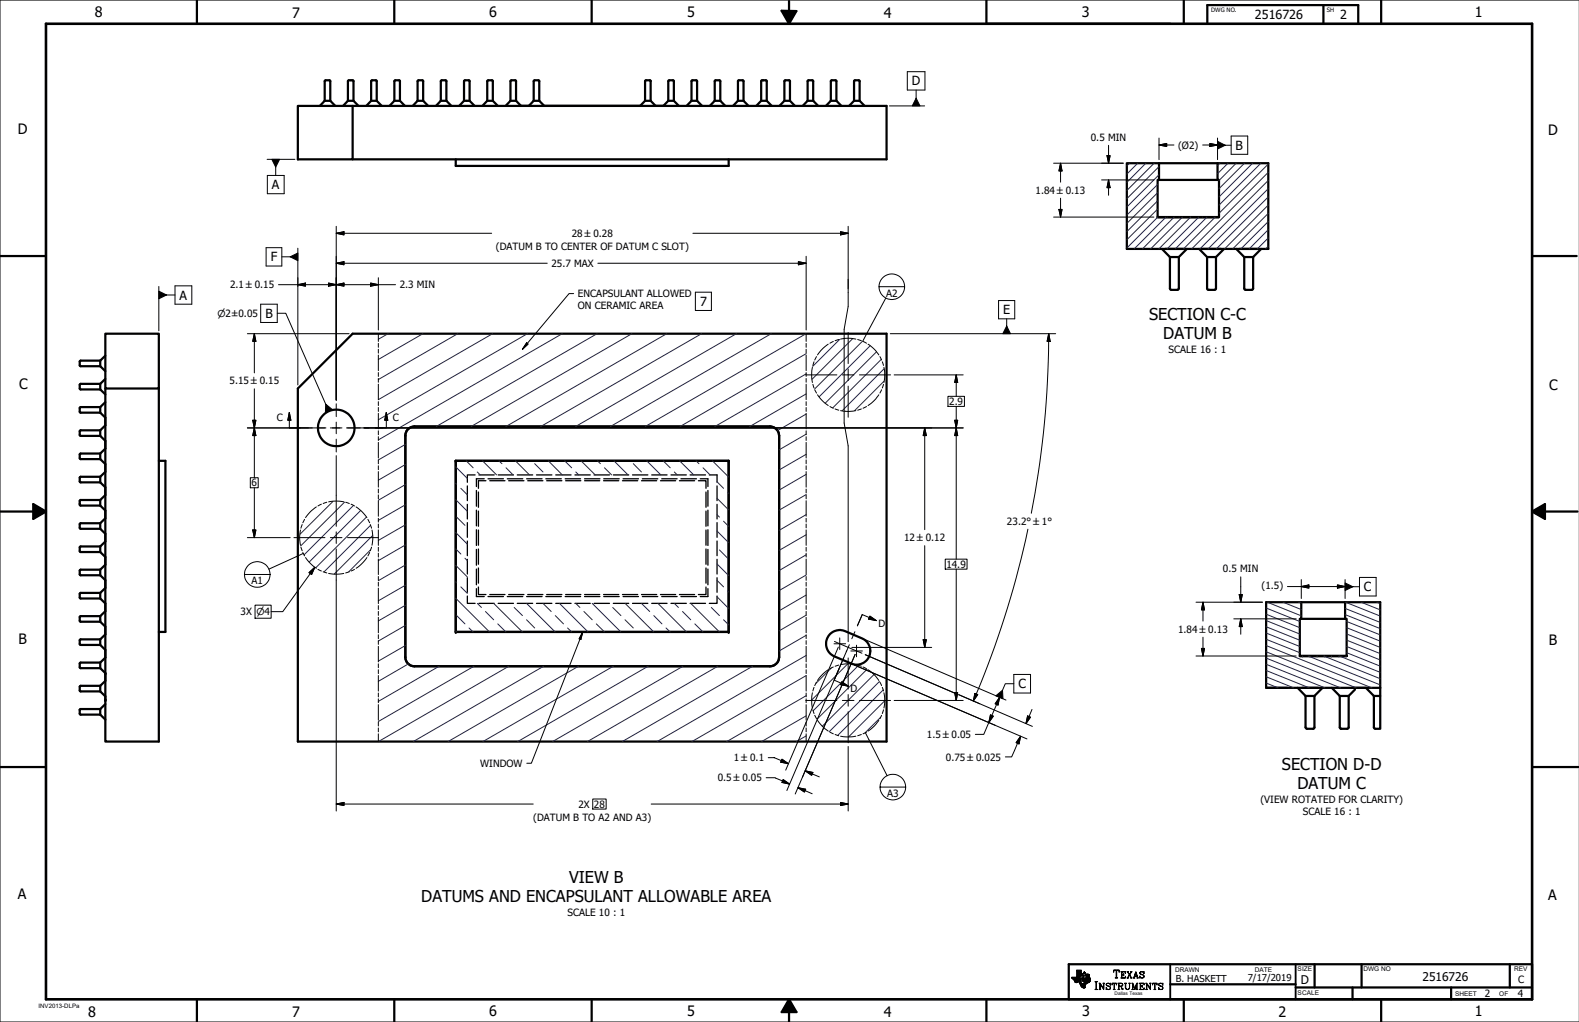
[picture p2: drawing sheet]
<svg xmlns="http://www.w3.org/2000/svg" width="432mm" height="279mm" viewBox="0 0 432 279" stroke-linecap="round" stroke-linejoin="round" font-family="sans-serif">
<g fill="none" stroke="#000" stroke-width=".61">
<path d="M53.8 .1v6.4M107.8 0v6.5M161.8 0v6.5M213.7 2.9l4.1 .1-2 3.5zM215.8 .3v6.2M269.7 0v6.5M270 6.5h50M323.7 0v6.5M330.2 6.5v-5.1h41.2v5.1M361.9 1.4v5.1M377.7 0v6.5M81.4 29h15v14.6h-15z"/>
<path d="M88.8 27.6h1.5M88.8 27.6v-5.4l.2-.3h1.1l.2 .2v5.5M88.8 27.6l-1.3 1.4M90.3 27.6l1.4 1.4M95.1 27.6h1.6M95.1 27.6v-5.4l.3-.3h1l.3 .2v5.5M95.1 27.6l-1.3 1.4M96.4 29h146v14.6h-146M96.7 27.6l1.3 1.4M101.5 27.6h1.5M101.5 27.6v-5.4l.2-.3h1.1l.2 .2v5.5M101.5 27.6l-1.3 1.4"/>
<path d="M103 27.6l1.4 1.4M107.8 27.6h1.6M107.8 27.6v-5.4l.3-.3h1l.3 .2v5.5M107.8 27.6l-1.3 1.4M109.4 27.6l1.3 1.4M114.2 27.6h1.5M114.2 27.6v-5.4l.2-.3h1.1l.2 .2v5.5M114.2 27.6l-1.3 1.4M115.7 27.6l1.4 1.4M120.5 27.6h1.6M120.5 27.6v-5.4l.3-.3h1l.3 .2v5.5M120.5 27.6l-1.3 1.4"/>
<path d="M122.1 27.6l1.3 1.4M126.9 27.6v-5.4l.2-.3h1.1l.2 .2v5.5M126.9 27.6l-1.3 1.4M126.9 27.6h1.5M128.4 27.6l1.4 1.4M133.2 27.6h1.6M133.2 27.6v-5.4l.3-.3h1l.3 .2v5.5M133.2 27.6l-1.3 1.4M134.8 27.6l1.3 1.4M139.6 27.6h1.5M139.6 27.6v-5.4l.2-.3h1.1l.2 .2v5.5M139.6 27.6l-1.3 1.4"/>
<path d="M141.1 27.6l1.4 1.4M142.5 28.9h2.1M145.9 27.6h1.6M145.9 27.6v-5.4l.3-.3h1l.3 .2v5.5M145.9 27.6l-1.3 1.4M147.5 27.6l1.3 1.4M148.8 28.9h26.2M176.4 27.6h1.5M176.4 27.6v-5.4l.3-.3 1.2 .2v5.5M176.4 27.6l-1.4 1.4M177.9 27.6l1.4 1.4M179.3 28.9h2.1"/>
<path d="M182.8 27.6v-5.4l.2-.3 1.3 .2v5.5M182.8 27.6l-1.4 1.4M182.8 27.6h1.5M184.3 27.6l1.4 1.4M189.1 27.6v-5.4l.3-.3 1.2 .2v5.5M189.1 27.6l-1.4 1.4M189.1 27.6h1.5M190.6 27.6l1.4 1.4M195.5 27.6v-5.4l.2-.3 1.3 .2v5.5M195.5 27.6l-1.4 1.4M195.5 27.6h1.5M197 27.6l1.4 1.4"/>
<path d="M201.8 27.6v-5.4l.3-.3 1.2 .2v5.5M201.8 27.6l-1.4 1.4M201.8 27.6h1.5M203.3 27.6l1.4 1.4M208.2 27.6h1.5M208.2 27.6v-5.4l.2-.3 1.3 .2v5.5M208.2 27.6l-1.4 1.4M209.7 27.6l1.4 1.4M214.5 27.6v-5.4l.3-.3 1.2 .2v5.5M214.5 27.6l-1.4 1.4M214.5 27.6h1.5M216 27.6l1.4 1.4"/>
<path d="M220.9 27.6v-5.4l.2-.3 1.3 .2v5.5M220.9 27.6l-1.4 1.4M220.9 27.6h1.5M222.4 27.6l1.4 1.4M227.2 27.6v-5.4l.3-.3 1.2 .2v5.5M227.2 27.6l-1.4 1.4M227.2 27.6h1.5M228.7 27.6l1.4 1.4M233.6 27.6v-5.4l.2-.3 1.3 .2v5.5M233.6 27.6l-1.4 1.4M233.6 27.6h1.5M235.1 27.6l1.4 1.4"/>
<path d="M124.6 43.6v1.8h74.7v-1.8M308.1 44.6h8.8v4.6h-.3v10.2h16.8v-10.2h-.4v-4.6h13.8v23.5h-38.7zM316.6 59.4h16.8zM316.9 49.2h16.1M316.9 44.6h16.1M0 70h12.6M317.8 68.1l2.1 2.2M319.9 70.3v8.5a1.42 1.42 0 0 0 1.7 .4h.6l.2-.4v-8.5M319.9 70.3h2.5M324.6 68.1l-2.2 2.2M327.9 68.1l2.2 2.2M330.1 70.3h2.4"/>
<path d="M330.1 70.3v8.5a1.42 1.42 0 0 0 1.7 .4h.5l.2-.4v-8.5M334.7 68.1l-2.2 2.2M338.1 68.1l2.2 2.2M340.3 70.3v8.5a1.42 1.42 0 0 0 1.7 .4h.5l.2-.4v-8.5M340.3 70.3h2.4M344.9 68.1l-2.2 2.2M419 70h12.2M27.4 98.6v1.5M27.4 98.6h-5.4l-.2 .2v1.1l.3 .2h5.3M28.8 97.2l-1.4 1.4M28.8 91.2h14.6v15h-14.6zM27.4 104.9v1.6"/>
<path d="M27.4 104.9h-5.4l-.2 .3v1l.3 .3h5.3M27.4 106.5l1.4 1.3M27.4 100.1l1.4 1.4M27.4 111.3v1.5M27.4 111.3h-5.4l-.2 .2v1.1l.3 .2h5.3M27.4 117.6v1.6M27.4 117.6h-5.4l-.2 .3v1l.3 .3h5.3M27.4 112.8l1.4 1.4v2.1l-1.4 1.3M27.4 119.2l1.4 1.3v2.1l-1.4 1.4M28.8 103.6l-1.4 1.3M28.8 106.2v96.5h14.6v-96.5M28.8 109.9l-1.4 1.4"/>
<path d="M81.4 106.2l15-15h146v111.5h-161zM111.5 117.4a2.4 2.4 0 0 1 1.9-.8h97.1a2.52 2.52 0 0 1 2.6 2.5v60.6a2.53 2.53 0 0 1-2.6 2.4h-97.1a2.48 2.48 0 0 1-2.6-2.4v-60.6l.2-.8zM0 139.8h12.6M9.1 137.8l3.5 2-3.5 2.1zM27.4 136.7h-5.4l-.2 .2v1.1l.3 .2h5.3M27.4 138.2l1.4 1.4v2.1l-1.4 1.3M27.4 124v1.5M27.4 124h-5.4l-.2 .2v1.1l.3 .2h5.3M27.4 130.3v1.6M27.4 130.3h-5.4l-.2 .3v1l.3 .3h5.3M27.4 136.7v1.5M27.4 125.5l1.4 1.4v2.1l-1.4 1.3"/>
<path d="M27.4 131.9l1.4 1.3v2.1l-1.4 1.4M43.4 126h1.8v46.8h-1.8M124.6 126h74.7v46.8h-74.7zM419 139.8l3.5-2v4.1zM419 139.8h12.4M27.4 143v1.6M27.4 143h-5.4l-.2 .3v1l.3 .3h5.3M27.4 149.4v1.5M27.4 149.4h-5.4l-.2 .2v1.1l.3 .2h5.3M27.4 155.7v1.6M27.4 155.7h-5.4l-.2 .3v1l.3 .3h5.3M27.4 144.6l1.4 1.3v2.1l-1.4 1.4"/>
<path d="M27.4 150.9l1.4 1.4v2.1l-1.4 1.3M27.4 157.3l1.4 1.3v2.1l-1.4 1.4M27.4 162.1v1.5M27.4 162.1h-5.4l-.2 .2v1.1l.3 .2h5.3M27.4 168.4v1.6M27.4 168.4h-5.4l-.2 .3v1l.3 .3h5.3M27.4 174.8v1.5M27.4 174.8h-5.4l-.2 .2v1.1l.3 .2h5.3M27.4 163.6l1.4 1.4v2.1l-1.4 1.3M27.4 170l1.4 1.3v2.1l-1.4 1.4M27.4 176.3l1.4 1.4v2.1l-1.4 1.3M227.1 173.3a3.8 3.8 0 0 1 4-.7l4.6 1.9a3.7 3.7 0 0 1 2 4.9 3.7 3.7 0 0 1-4.9 2l-4.6-1.9a3.8 3.8 0 0 1-1.1-6.2z"/>
<path d="M346.2 164.6h9.7v4.6h-.4v10.1h12.8v-10.1h-.5v-4.6h9.6v23.4h-31.2zM355.5 179.3h12.8zM355.9 164.6h11.9M355.9 169.2h11.9M27.4 181.1v1.6M27.4 181.1h-5.4l-.2 .3v1l.3 .3h5.3M27.4 187.5v1.5M27.4 187.5h-5.4l-.2 .2v1.1l.3 .2h5.3M27.4 193.8v1.6M27.4 193.8h-5.4l-.2 .3v1l.3 .3h5.3M27.4 189l1.4 1.4v1M27.4 182.7l1.4 1.3v2.1l-1.4 1.4"/>
<path d="M27.4 195.4l1.4 1.3M28.8 192.5l-1.4 1.3M346.2 188h5.8M354.9 188l2.1 2.3M356.1 188h4.3M357 190.3v8.5a1.47 1.47 0 0 0 1.8 .4h.5l.2-.3v-8.6M357 190.3h2.5M361.7 188l-2.2 2.3M364.2 188l2.2 2.3M366.4 190.3v8.5a1.46 1.46 0 0 0 1.7 .4h.4l.3-.3v-8.6M366.4 190.3h2.4M369.6 188h4"/>
<path d="M370.5 188.5l-1.7 1.8M373.5 188.1l2.2 2.2M375.7 190.3h1.7M377.4 188l-.1 11.2a1.34 1.34 0 0 1-1.6-.4v-8.5M0 209.7h12.6M419 209.7h12.6M53.8 273.2v6.2M107.8 273.2v6.2M161.8 273.2v6.2M215.8 273.2v6.2M215.8 273.2l2 3.5h-4zM269.7 273.2v6.2"/>
<path d="M292.3 263.6h126.7v9.6h-126.7zM320 269.1h34.3M323.7 273.2v6.2M354.3 270h64.7M359.5 263.6v6.4M369.9 270v3.2M372.3 263.6v6.4M377.7 273.2v6.2M396.8 270v3.2M412.9 263.6v6.4"/>
<circle cx="91.9" cy="117" r="5"/>
</g>
<g fill="none" stroke="#000" stroke-width=".36">
<path d="M127.8 132.8v4.1M127.8 137.9v4M129.9 129.8h-2.1v2M130.3 134.1v4.3M130.3 139.5v4.3M130.8 134.5v4.2M130.8 139.7v4.2M131 129.8h4.1M132.4 130.9h-2.1v2.1M132.9 131.4h-2.1v2.1M133.5 130.9h4.2M133.9 131.4h4.2"/>
<path d="M136.2 129.8h4.2M138.7 130.9h4.3M139.1 131.4h4.2M141.5 129.8h4.2M144 130.9h4.2M144.3 131.4h4.2M146.7 129.8h4.2M149.3 130.9h4.2M149.5 131.4h4.1M152 129.8h4.2M154.6 130.9h4.2M154.7 131.4h4.1"/>
<path d="M157.2 129.8h4.2M159.9 130.9h4.2M159.9 131.4h4.1M162.5 129.8h4.2M165.1 131.4h4.1M165.1 130.9h4.2M167.7 129.8h4.2M170.2 131.4h4.2M170.4 130.9h4.2M173 129.8h4.2M175.4 131.4h4.2M175.7 130.9h4.2"/>
<path d="M178.2 129.8h4.2M180.6 131.4h4.2M181 130.9h4.2M183.5 129.8h4.2M185.8 131.4h4.1M186.2 130.9h4.3M188.7 129.8h4.2M191 131.4h2.1v2.1M191.5 130.9h2.1v2.1M193.1 134.5v4.2M193.1 139.7v4.2M193.6 134.1v4.3"/>
<path d="M193.6 139.5v4.3M194 129.8h2.1v2M196.1 132.8v4.1M196.1 137.9v4M127.8 142.9v4M127.8 147.9v4M127.8 152.9v4M127.8 157.9v4M130.3 144.8v4.3M130.3 150.2v4.3M130.3 155.6v4.3M130.8 144.9v4.2"/>
<path d="M130.8 150.1v4.2M130.8 155.3v4.1M193.1 144.9v4.2M193.1 150.1v4.2M193.1 155.3v4.1M193.6 144.8v4.3M193.6 150.2v4.3M193.6 155.6v4.3M196.1 142.9v4M196.1 147.9v4M196.1 152.9v4M196.1 157.9v4"/>
<path d="M127.8 162.9v2.1h2.1M130.3 160.9v2.2h2.1M130.8 160.5v2h2.1M131 165h4.1M133.5 163.1h4.2M133.9 162.5h4.2M136.2 165h4.2M138.7 163.1h4.3M139.1 162.5h4.2M141.5 165h4.2M144 163.1h4.2M144.3 162.5h4.2"/>
<path d="M146.7 165h4.2M149.3 163.1h4.2M149.5 162.5h4.1M152 165h4.2M154.6 163.1h4.2M154.7 162.5h4.1M157.2 165h4.2M159.9 163.1h4.2M159.9 162.5h4.1M162.5 165h4.2M165.1 162.5h4.1M165.1 163.1h4.2"/>
<path d="M167.7 165h4.2M170.2 162.5h4.2M170.4 163.1h4.2M173 165h4.2M175.4 162.5h4.2M175.7 163.1h4.2M178.2 165h4.2M180.6 162.5h4.2M181 163.1h4.2M183.5 165h4.2M185.8 162.5h4.1M186.2 163.1h4.3"/>
<path d="M188.7 165h4.2M193.1 160.5v2h-2.1M193.6 160.9v2.2h-2.1M196.1 162.9v2.1h-2.1"/>
</g>
<g fill="#000">
<circle cx="124.6" cy="126" r=".3"/>
<circle cx="199.3" cy="126" r=".3"/>
<circle cx="124.6" cy="172.8" r=".3"/>
<circle cx="199.3" cy="172.8" r=".3"/>
<circle cx="28.8" cy="191.3" r=".3"/>
<circle cx="28.8" cy="191.4" r=".3"/>
<circle cx="28.8" cy="184.1" r=".3"/>
</g>
<g fill="#000" stroke="#000" stroke-width=".27">
<path d="M213.7 2.9l4.1 .1-2 3.5zM250.5 26.8l1.1 2.2h-2.1zM316.9 39.6l2.1-.4v.8zM74.3 43.6h2.2l-1.1 2.1zM289.6 57.3h.8l-.4 2.1zM290 44.6l.4 2.1h-.8zM302.7 42.5h.9l-.5 2.1zM303.1 49.2l.5 2.1h-.9zM330.9 39.2l2.1 .4-2.1 .4zM333 38.6l2 1.1-2 1zM79.4 70.2l2-1v2.1zM81.4 77.8l2.1-.4v.8z"/>
<path d="M89.8 77.4l2.1 .4-2.1 .4zM91.9 77.8l2.2-.4v.8zM91.9 72l2.2-.5v.9zM91.9 63.8l2.2-.4v.8zM101.3 77.4l2.2 .4-2.2 .4zM218.3 71.5l2.2 .5-2.2 .4zM229.8 63.4l2.1 .4-2.1 .4zM43.4 79.6l2.2 1-2.2 1.1zM69.6 91.2l.4 2.1h-.9zM144 93.7l.4 .4-1.5 1.4zM275.3 89.1l1 2.1h-2.1zM286.8 91.2l.4 2.1h-.9z"/>
<path d="M69.1 114.9h.9l-.4 2.1zM69.6 117l.4 2.1h-.9zM79.1 112.8l.4 2.1h-.8zM89.1 110.5l1.8 1.5-1.9 .8zM105.6 112.8l.4 2.1h-.8zM252.9 117l.4 2.1h-.8zM261.1 114.9h.8l-.4 2.1zM261.5 102.5l.4 2.1h-.8zM261.5 117l.4 2.1h-.8zM419 139.8l3.5-2v4.1zM9.1 137.8l3.5 2-3.5 2.1zM69.1 144.9h.9l-.4 2.1z"/>
<path d="M84.5 156.5l1.6-1.4-.9 2zM355.9 160.4l2-.5v.9zM159.4 172.8l-.6 2-.4-.2zM237.9 168.4l1.7 1.3-2.1-.5zM252.5 174.9h.8l-.4 2.1zM328.5 177.3h.9l-.4 2zM329 164.6l.4 2.1h-.9zM338.9 162.5h.8l-.4 2.1zM339.3 169.2l.4 2.1h-.8zM365.7 159.9l2.1 .5-2.1 .4zM367.8 159.4l2.2 1-2.2 1zM230.2 186.4l1.8 1.2-2.1-.4z"/>
<path d="M261.1 189.4h.8l-.4 2.1zM266.6 189.6l.8 .3-1.2 1.7zM270.8 195.5l.8 .3-1.2 1.7zM273.3 190.6l-.4 2.1-.8-.3zM272.3 190.2l1.9-1.5 .1 2.3zM281 195.7l.8 .4-1.2 1.7zM91.9 219.8l2.2-.4v.8zM213.8 207.6l1.8 1.2-2.1-.4zM214.2 213.1l1.7 1.3-2.1-.5zM218.2 215.3l2.1 .5-.3 .7zM220.2 210.7l2.1 .5-.3 .8zM279.1 201.3l-.4 2.1-.8-.4z"/>
<path d="M229.8 219.4l2.1 .4-2.1 .4zM215.8 273.2l2 3.5h-4zM293.1 267.2h1.4l-1.2 .3zM293.1 267.2l.1 .2zM293.1 267.2l.2 .3zM293.4 267.6l1.1-.4-1 .5zM294.5 267.2l-.7 .9v-.1zM293.8 268.1l.9 .3zM294.5 267.2l.2 1.2-.9-.3zM293.8 268.1l.8 .3-.7-.1zM293.9 268.3l.7 .1zM294 268.5l.6-.1z"/>
<path d="M294 268.4h.6zM294.1 268.6l.4-.1zM294.1 268.6l.5-.1zM294 268.5h.6zM294.2 268.6h.3zM294.2 268.6l.3-.1zM294.2 268.6h.2zM294.3 268.6h.1zM294.5 267.2l.3 1.2zM294.5 267.2l.8 .2-.5 1zM294.5 265.3l.9 1.5-.9 .4zM294.5 265.3l1.2 .7-.3 .8z"/>
<path d="M294.5 265.3h1.2v.7zM293.3 267.5l1.2-.3zM293.3 267.6l1.2-.4zM293.5 267.7l1-.5-.8 .7zM293.7 267.9l.8-.7-.7 .8zM295.1 268.4l.5-.1zM295.3 267.4l-.5 1zM295.3 267.4l-.4 1zM295.3 267.4l.3 .9-.6 .1zM294.5 267.2l.9-.4-.1 .6zM295.8 266.2l-.4 .6zM295.7 266.1l-.3 .7z"/>
<path d="M295.1 268.5l.4-.1zM295.1 268.5h.5zM295 268.4l.6-.1zM295.1 268.5l.5-.2zM295.1 268.5h.5l-.4 .2zM295.2 268.7l.4-.2zM295.3 267.4h.5l-.2 .9zM295.2 268.7l.4-.1-.3 .2zM295.3 268.8l.3-.1zM295.3 268.9l.4-.1zM295.3 268.9h.5zM295.7 266l-.3 .8z"/>
<path d="M295.3 268.9h.5l-.2 .6zM295.8 268.9l-.2 .6zM295.9 266.2v.6h-.5zM295.9 266.2v.6zM295.9 268.9l-.3 .6zM296 268.9l-.3 .7zM296 268.9h.2l-.5 .7zM296.3 266.6l-.2 1.6h-.2zM296.2 268.9l-.4 .8-.1-.1zM296.2 268.9l.5 .6-.9 .2zM296.2 268.9l.5 .6zM296.3 268.9l.4 .6z"/>
<path d="M296.3 268.9l.4 .4zM296.4 265.9h.3zM296.4 265.8l.2 .1zM296.4 265.8h.2zM296.4 268.9l.3 .4zM296.4 268.9l.4 .3zM296.4 268.3l.2 .2zM296.3 266.6h.2l-.4 1.6zM296.5 268.8l.4 .3-.1 .1zM296.6 268.8l.3 .3zM296.6 268.8l.5 .1zM296.6 268.5l.5 .4-.5-.1z"/>
<path d="M296.4 268.4l.2 .1zM296.4 266.1h.2zM296.6 268.5l.6 .3-.1 .1zM296.6 268.5l.8 .2-.2 .1zM297.1 267.4l.3 1.3-.8-.2zM296.4 266h.3zM296.4 266l.3 .1zM296.4 266.1h.3zM295.8 269.7l.9-.1zM295.9 269.9l.8-.3zM296 269.9l.7-.3zM296 269.9l.7-.2z"/>
<path d="M296.1 270l.6-.3zM296.2 270l.5-.3zM296.7 267.4h.4l-.7 .9zM296.4 265.9l.3 .1zM295.8 269.7l.9-.2zM296.2 270l.5-.2zM296.3 270.1l.4-.3zM296.7 269.8l-.3 .3zM296.4 270.1l.3-.2zM296.7 269.9l-.2 .2zM296.7 269.9v.1zM297.1 267.4l.5 1.2-.2 .1z"/>
<path d="M297.1 267.4l.6 1.2zM297.1 267.4l1 .7-.4 .5zM297.1 267.4l1.1 .3-.1 .2zM297.1 267.4h.9l.2 .3zM297.1 267.4l.8-.4 .1 .2zM297.2 266.8l.7 .2-.8 .4zM297.1 267.4l-.5 1.1-.2-.2zM297.2 266.8h.7v.2zM297.2 266.8l.7-.1v.1zM297.4 266.3h.2l-.4 .5zM297.2 266.3h.2l-.2 .5zM296.8 266.4l.2-.1 .2 .5z"/>
<path d="M296.8 266.4l.4 .4h-.4zM297 266.3h.2v.5zM297.6 266.3l.3 .4zM297.6 266.3l.3 .4-.7 .1zM297.7 266.4l.2 .3zM298.1 268.1l-.2 .3zM298 267.4l.2 .3zM297.1 267.4l.9-.2v.2zM298.1 268.1l-.4 .5zM298.1 268.1l-.3 .4zM297.1 267.4l1 .5v.2z"/>
</g>
<g fill="none" stroke="#1e1e47" stroke-width=".27">
<path d="M308.9 44.6l-.8 .8M311.1 44.6l-3 3M313.4 44.6l-5.3 5.3M315.6 44.6l-7.5 7.5M316.6 57.2l-8.5 8.4M316.6 54.9l-8.5 8.4M316.6 52.7l-8.5 8.4M316.6 50.4l-8.5 8.4M316.6 59.4l-8.5 8.4M316.9 47.8l-8.8 8.8M316.9 45.6l-8.8 8.7M318.9 59.4l-8.7 8.7"/>
<path d="M319.3 59.4h.1M321.1 59.4l-8.7 8.7M322.4 59.4h.1M323.3 59.4l-8.6 8.7M325.6 59.4l-8.7 8.7M325.6 59.4h.1M327.8 59.4l-8.6 8.7M328.8 59.4h.1M330.1 59.4l-8.7 8.7M332 59.4h.1M332.3 59.4l-8.7 8.7M333.6 44.6l-.6 .7"/>
<path d="M335.8 44.6l-2.8 2.9M338.1 44.6l-4.7 4.8M340.3 44.6l-6.9 7M342.5 44.6l-9.1 9.2M344.8 44.6l-11.4 11.5M346.8 58.3l-9.7 9.8M346.8 56l-11.9 12.1M346.8 53.8l-14.2 14.3M346.8 51.6l-16.4 16.5M346.8 49.3l-18.7 18.8M346.8 44.8l-13.4 13.5M346.8 47.1l-20.9 21"/>
<path d="M346.8 67.3l-.7 .8M346.8 65l-3 3.1M346.8 62.8l-5.2 5.3M346.8 60.6l-7.5 7.5M106.1 91.2l-2.6 1.6M115.7 91.2l-12.2 7.1M125.2 91.2l-21.7 12.6M134.7 91.2l-31.2 18.1M144.2 91.2l-40.7 23.6M153.8 91.2l-50.3 29.1M163.3 91.2l-44 25.4M172.8 91.2l-44 25.4"/>
<path d="M182.3 91.2l-44 25.4M191.9 91.2l-44 25.4M201.4 91.2l-44 25.4M210.9 91.2l-44 25.4M220.4 91.2l-44 25.4M220.5 96.7l-34.5 19.9M229.6 92.8l-7.4 7.4M233.1 92.6l-11 11.1M235.8 93.3l-13 13M237.9 94.6l-13.9 13.9M239.6 96.2l-13.9 14M240.9 98.3l-13.1 13.2"/>
<path d="M220.5 102.2l-25 14.4M220.5 107.7l-15.5 8.9M220.5 113.2l-7.9 4.5M220.5 118.7l-7.4 4.3M241.7 104.3l-8 7.9M241.7 100.9l-11.4 11.4M91 137.1l-8.9 8.9M94.2 137.3l-11.9 11.9M96.6 138.2l-13.4 13.5M98.6 139.6l-14 14M110.8 138l-7.3 4.3M110.8 132.5l-7.3 4.3"/>
<path d="M110.8 127l-7.3 4.3M110.8 121.5l-7.3 4.3M124.6 136.6l3.2 3.2M124.6 127.6l3.2 3.2M124.6 132.1l.3 .3M126 133.5l1.8 1.8M127.5 126l1.9 1.9M130.5 129l.8 .8M132 126l3.8 3.8M136.4 126l.9 .8M138.4 127.9l1.9 1.9M140.9 126l3.9 3.8"/>
<path d="M146.2 126.8l2.3 2.2M149.9 126l3.9 3.8M154.4 126l1.9 1.9M157.5 129l.8 .8M158.9 126l3.9 3.8M163.4 126l.8 .8M165.3 127.9l2 1.9M167.9 126l3.8 3.8M173.2 126.8l2.2 2.2M176.9 126l3.8 3.8M181.4 126l1.9 1.9M184.4 129l.8 .8"/>
<path d="M185.8 126l3.9 3.8M190.4 126l.7 .8M192.3 127.9l1.9 1.9M194.8 126l4.5 4.4M196.1 136.2l3.2 3.2M196.1 131.7l1.8 1.8M199 134.6l.3 .3M220.5 135.2l-7.4 4.3M220.5 129.7l-7.4 4.3M220.5 124.2l-7.4 4.3M100.2 141.4l-13.8 13.8M101.2 150.4l-5.8 5.9"/>
<path d="M101.3 143.6l-12.7 12.7M101.9 146.4l-10.5 10.5M110.8 160l-7.3 4.3M110.8 154.5l-7.3 4.3M110.8 149l-7.3 4.3M110.8 143.5l-7.3 4.2M124.6 154.6l3.2 3.1M124.6 145.6l3.2 3.2M124.6 150.1l1.4 1.4M124.6 159l.3 .3M124.9 141.4l2.2 2.2M127.1 152.6l.7 .7"/>
<path d="M196.1 154.2l3.2 3.2M196.1 145.2l3.2 3.2M196.1 158.7l1.8 1.7M196.1 140.7l.6 .7M196.7 150.3l2.3 2.3M197.9 142.5l1.4 1.4M220.5 157.2l-7.4 4.3M220.5 151.7l-7.4 4.3M220.5 146.2l-7.4 4.3M220.5 140.7l-7.4 4.3M110.8 165.5l-7.3 4.3M110.8 171l-7.3 4.3"/>
<path d="M110.8 176.5l-7.3 4.2M124.6 172.5l.3 .3M124.6 163.6l9.3 9.2M124.9 168.3l2.2 2.3M126 160.4l1.8 1.8M128.3 171.7l1.1 1.1M130.5 165l1.2 1.1M132.8 167.2l2.2 2.2M135 165l7.9 7.8M136.1 170.6l2.2 2.2M140.6 166.1l2.3 2.2M144 165l7.8 7.8"/>
<path d="M144 169.4l2.2 2.3M148.5 165l2.2 2.2M151.8 168.3l2.3 2.3M153 165l7.8 7.8M155.2 171.7l1.1 1.1M157.5 165l1.1 1.1M159.7 167.2l2.2 2.2M161.9 165l7.9 7.8M163.1 170.6l2.2 2.2M167.6 166.1l2.2 2.2M170.9 169.4l2.3 2.3M170.9 165l7.9 7.8"/>
<path d="M175.4 165l2.3 2.2M178.8 168.3l2.2 2.3M179.9 165l7.8 7.8M182.1 171.7l1.2 1.1M184.4 165l1.1 1.1M186.6 167.2l2.3 2.2M188.9 165l7.8 7.8M190 170.6l2.2 2.2M194.5 166.1l2.2 2.2M196.1 163.2l3.2 3.1M197.9 169.4l1.4 1.4M199 161.6l.3 .2"/>
<path d="M220.5 173.7l-7.4 4.3M220.5 168.2l-7.4 4.3M220.5 162.7l-7.4 4.3M220.5 179.2l-40.8 23.5M346.2 179.9l20.4 8.1M346.2 178.2l24.7 9.8M346.2 174.8l9.3 3.6M346.2 173.1l9.3 3.6M346.2 171.3l9.3 3.7M346.2 169.7l9.3 3.6M346.2 167.9l9.3 3.7M346.2 166.2l9.3 3.7"/>
<path d="M346.2 176.5l29 11.5M346.6 164.6l9.3 3.8M350.9 164.6l5 2M355.1 164.6l.8 .3M356.2 179.3h.1M357.7 179.3l19.7 7.9M358.2 179.3h.1M360.2 179.3h.1M362 179.3l15.4 6.2M362.2 179.3h.1M364.1 179.3h.1M366.1 179.3h.1"/>
<path d="M366.3 179.3l11.1 4.5M367.8 168l9.6 3.9M367.8 166.3l9.6 3.9M367.9 164.6l9.5 3.8M368.1 179.3h.1M368.3 178.4l9.1 3.7M368.3 176.7l9.1 3.7M368.3 175l9.1 3.7M368.3 173.3l9.1 3.7M368.3 171.6l9.1 3.7M368.3 169.9l9.1 3.7M372.2 164.6l5.2 2.1"/>
<path d="M376.5 164.6l.9 .4M111.7 181.5l-8.2 4.8M120.1 182.1l-16.6 9.6M129.6 182.1l-26.1 15.2M139.1 182.1l-35.6 20.6M148.7 182.1l-35.7 20.6M158.2 182.1l-35.7 20.6M167.7 182.1l-35.6 20.6M177.2 182.1l-35.6 20.6M186.8 182.1l-35.7 20.6M196.3 182.1l-35.7 20.6M205.8 182.1l-35.6 20.6"/>
<path d="M220.5 184.7l-31.3 18M220.5 195.7l-12.2 7M220.5 190.2l-21.8 12.5M227.3 182.7l-4.1 4.1M231.8 181.5l-9.8 9.9M234.8 181.9l-12.4 12.4M237.1 183l-13.7 13.6M239 184.4l-14.1 14.1M240.5 186.3l-13.7 13.7M240.7 196.2l-4.1 4.1M241.5 188.6l-12.4 12.4M241.9 191.6l-9.8 9.9"/>
<path d="M346.2 181.6l16.1 6.4M346.2 183.3l11.8 4.7M346.2 185l7.6 3M346.2 186.7l3.3 1.3M220.5 201.2l-2.7 1.5"/>
</g>
<g fill="none" stroke="#000" stroke-width=".27">
<path d="M248.1 19.6h4.8v5h-4.8zM431.8 0h-431.8v279.4h431.8M243.2 29h9.7M250.5 24.6v2.3M303.1 39.7v4.9M316.9 37.7v5.9M316.9 39.6l2.1-.4v.8zM316.9 39.6h4.1M328.9 39.6h4.1M330.9 39.2l2.1 .4-2.1 .4zM333 37.7v5.9M335 39.7h-.7h2.4"/>
<path d="M336.7 37.2h4.5v5h-4.5zM73 43.6h7.6M73.1 48h4.6v5h-4.6zM75.4 45.6v2.4M288.1 44.6h19.1M288.1 59.4h27.5M289.6 57.3h.8l-.4 2.1zM290 44.6v5.2M290 54.2v5.2M290 44.6l.4 2.1h-.8zM301.2 49.2h14.4M302.7 42.5h.9l-.5 2.1z"/>
<path d="M303.1 49.2v4.2M303.1 49.2l.5 2.1h-.9zM43.4 78.3v12.1M47.9 78.1h4.6v5.1h-4.6zM72.8 67.7h4.3v5h-4.3zM76.2 77.8h32M77.1 70.2h2.3M81.4 67.9v37.3M81.4 77.8l2.1-.4v.8zM89.8 77.4l2.1 .4-2.1 .4zM91.9 61.9v47.5M91.9 77.8l2.2-.4v.8z"/>
<path d="M91.9 72l2.2-.5v.9zM91.9 63.8l2.2-.4v.8zM91.9 72h57.7M91.9 63.8h42.6M101.3 77.4l2.2 .4-2.2 .4zM103.5 75.9v14.3M163.5 72h57M189.5 63.8h42.4M190.2 79.9h4.3v5h-4.3zM218.3 71.5l2.2 .5-2.2 .4zM220.5 70.1v20.1M229.8 63.4l2.1 .4-2.1 .4z"/>
<path d="M231.9 61.9v21.9l-1.1 6.2v25.7l1.1 6.2v53.5M240.4 78.4h7a3.5 3.5 0 0 0-5.1-3.2 3.5 3.5 0 0 0-.6 5.9 3.5 3.5 0 0 0 5.6-2.1l.1-.6M45 80.6h2.9M67.6 91.2h27.9M69.6 91.2v10.7M69.6 91.2l.4 2.1h-.9zM71.3 83.2h4.5v5h-4.5zM75.8 85.6h2.3l11 24.9M103.5 91.2v2.1M103.5 93.9v1.1M103.5 95.5v1M103.5 97.1v4.2"/>
<path d="M144 93.7l.4 .4-1.5 1.4zM156.9 80.3h-1.3l-12.7 15.2M220.5 91.2v2.1M220.5 93.9v1.1M220.5 95.5v1M220.5 97.1v4.2M222.6 98.9l-.3 1M223.3 97.5l-.5 .9M226.5 94.1l-1.7 1.4-1.2 1.5M227.9 93.3l-1 .5M229.4 92.8l-1 .3M229.9 92.7a9.3 9.3 0 0 1 4.1 0"/>
<path d="M231.9 90.9v8.5M234.5 92.8l1 .3M236 93.3l1 .5M237.4 94.1a9.6 9.6 0 0 1 2.9 2.9M240.6 97.5l.5 .9M241.3 98.9l.3 1M242.2 81.5l-6.3 11.8M243.5 91.2h45.2M273.1 82.2h4.4v5h-4.4zM275.3 87.2v2.3v-.4M286.8 91.2a256 256 0 0 1-4.8 49.1M286.8 91.2l.4 2.1h-.9z"/>
<path d="M69.1 114.9h.9l-.4 2.1zM69.6 117l.4 2.1h-.9zM69.6 106.3v24.3M79.1 112.8l.4 2.1h-.8zM79.1 112.8v4.2M89.1 117h-21.5M90.3 117h3.2M91.9 110.4v3.5M91.9 115.4v3.2M94.7 117h168.7M103.5 101.9v1M103.5 103.5v1"/>
<path d="M103.5 105v4.3M103.5 109.8v1.1M103.5 111.4v1.1M103.5 113v4.2M103.5 117.8v1.1M103.5 119.4v1M105.6 112.8v4.2M105.6 112.8l.4 2.1h-.8zM220.3 102.5h8.6M220.5 101.9v1M220.5 103.5v1M220.5 105v4.3"/>
<path d="M220.5 109.8v1.1M220.5 111.4v1.1M220.5 113v4.2M220.5 117.8v1.1M220.5 119.4v1M222.2 100.4a10.3 10.3 0 0 0 0 4.2M222.3 105.1l.3 1M222.8 106.6l.5 .9M223.6 107.9l1.2 1.6 1.7 1.4M226.9 111.1l1 .5M228.4 111.8l1 .3M229.9 112.3l1.8 .2 2.3-.2"/>
<path d="M230.4 102.5h3.1M231.9 100.9v3.2M231.9 105.6v8.5M235 102.5h8.5M235.5 111.8l-1 .3M237 111.1l-1 .5M240.3 107.9a9.7 9.7 0 0 1-2.9 3M241.1 106.6l-.5 .9M241.6 105.1l-.3 1M241.7 100.4a10.3 10.3 0 0 1 0 4.2M244.5 102.5h18.9M252.9 117v27.8"/>
<path d="M252.9 117l.4 2.1h-.8zM259.2 108.4h4.5v2.7h-4.5zM261.1 114.9h.8l-.4 2.1zM261.5 102.5v5.9M261.5 111.1v41.8M261.5 102.5l.4 2.1h-.8zM261.5 117l.4 2.1h-.8zM68.5 130.6h2.1v2.7h-2.1zM69.6 133.4v13.6M86.5 138.6a10.3 10.3 0 0 0-2.9 2.9M87.9 137.8l-.9 .5M89.4 137.3l-1 .3"/>
<path d="M89.9 137.2l1.8-.2 2.3 .2M91.9 124.6v19.3M91.9 120.1v3.5M94.5 137.3l1 .3M96 137.8l.9 .5M97.4 138.6a10.3 10.3 0 0 1 2.9 2.9M103.5 125.7v1.1M103.5 127.3v1.1M103.5 128.9v4.3M103.5 133.7v1.1M103.5 135.3v1.1M103.5 136.9v4.2"/>
<path d="M103.5 120.9v4.3M220.5 120.9v4.3M220.5 125.7v1.1M220.5 127.3v1.1M220.5 128.9v4.3M220.5 133.7v1.1M220.5 135.3v1.1M220.5 136.9v4.2M66.8 157.1h7.1a3.5 3.5 0 0 0-4.9-3.3 3.5 3.5 0 0 0-1.1 5.7 3.5 3.5 0 0 0 5.7-1.2l.3-1.2M67.6 147h11.8M69.1 144.9h.9l-.4 2.1zM80.4 147h8.5"/>
<path d="M82.2 144.9a9.4 9.4 0 0 0 0 4.2M82.3 149.6l.3 1M82.6 143.4l-.3 1M82.8 151l.5 1M82.9 151.3l-9.4 4.3M83.3 142l-.5 .9M83.6 152.4a10.4 10.4 0 0 0 2.9 3M84.5 156.5l1.6-1.4-.9 2zM86.1 155.1l-8.8 12.1h-3.2M87 155.7l.9 .4M88.4 156.3l1 .3M89.9 156.8l1.8 .2 2.3-.2"/>
<path d="M90.3 147h3.2M91.9 145.4v3.2M91.9 150.1v71.6M95 147h8.5M95.5 156.3l-1 .3M96.9 155.7l-.9 .4M100.3 152.4a10.4 10.4 0 0 1-2.9 3M100.6 142l.5 .9M101.1 151l-.5 1M101.3 143.4l.3 1M101.6 149.6l-.3 1M101.7 144.9a9.4 9.4 0 0 1 0 4.2"/>
<path d="M103.5 141.7v1M103.5 143.3v1M103.5 144.9v4.2M103.5 149.6v1.1M103.5 151.2v1.1M103.5 152.8v4.3M103.5 157.6v1.1M103.5 159.2v1.1M220.5 141.7v1M220.5 143.3v1M220.5 144.9v4.2M220.5 149.6v1.1"/>
<path d="M220.5 151.2v1.1M220.5 152.8v4.3M220.5 157.6v1.1M220.5 159.2v1.1M252.9 149.2v27.8M258.5 152.9h6v2.7h-6zM261.5 155.6v35.9M281.1 144.7a253.5 253.5 0 0 1-14.9 46.9M339.3 157.7v6.9M355.9 158.5v5.1M365.7 159.9l2.1 .5-2.1 .4zM367.8 158.5v5.1"/>
<path d="M371.8 157.9h4.5v5h-4.5zM69.7 165.4h4.4v3.6h-4.4zM103.5 160.8v4.2M103.5 165.6v1M103.5 167.2v1M103.5 168.8v4.2M103.5 173.5v1.1M103.5 175.1v1.1M103.5 176.7v4.3M159.4 172.8l-14.1 35.9h-1.2M159.4 172.8l-.6 2-.4-.2zM220.5 160.8v4.2"/>
<path d="M220.5 165.6v1M220.5 167.2v1M220.5 168.8v4.2M220.5 173.5v1.1M220.5 175.1v1.1M220.5 176.7v4.3M228.1 176h3.1M228.2 175.4l7.5 3.2M229.3 176.9l-6.3 14.5M229.6 174.4v3.2M230.7 179.8l-2.6 6.1M231.9 179.9v8.5"/>
<path d="M232.3 176.3l-6.5 15.1M232.7 178h3.1M232.9 177h1.3M233.8 172.7l-.9 1.9M233.8 178.9l-1.8 4.3M234.2 176.4v3.2M234.3 177h20.5M236.6 179l24.4 10.4M236.6 174.9l38.5 16.5M237.9 168.4l1.7 1.3-2.1-.5zM239.6 169.7l-3.8-1.7-1.3 3.1M252.5 174.9h.8l-.4 2.1z"/>
<path d="M327.1 179.3h27.4M327.1 164.6h18.1M328.5 177.3h.9l-.4 2zM329 164.6l.4 2.1h-.9zM329 164.6v5.2M329 174.2v5.1M337.4 169.2h17.1M338.9 162.5h.8l-.4 2.1zM339.3 169.2v4.2M339.3 169.2l.4 2.1h-.8zM352.1 160.4h15.7M355.9 160.4l2-.5v.9z"/>
<path d="M370 160.4h-.6h2.4M103.5 181.5v1M103.5 183.1v1M103.5 184.7v4.2M103.5 189.5v1M103.5 191.1v1M103.5 192.6v4.3M103.5 197.4v1.1M103.5 199v1.1M220.3 191.5h8.6M220.5 181.5v1M220.5 183.1v1"/>
<path d="M220.5 184.7v4.2M220.5 189.5v1M220.5 191.1v1M220.5 192.6v4.3M220.5 197.4v1.1M220.5 199v1.1M222.2 189.4a10.3 10.3 0 0 0 0 4.1M222.3 194.1l.3 1M222.6 187.9l-.3 1M222.8 195.6l.5 .9M223 191.5l-8.1 19M223.3 186.5l-.5 .9"/>
<path d="M223.6 196.9l1.2 1.6 1.7 1.4M225.7 191.5l-10.5 24.6M226.5 183.1l-1.7 1.4-1.2 1.5M227.9 182.4l-1 .4M228.1 185.9l3.9 1.7M228.4 191.5l-10.9 25.6M229.4 181.8l-1 .3M229.4 182.9l-1.3 3M229.9 181.7a9.3 9.3 0 0 1 4.1 0M230.2 186.4l1.8 1.2-2.1-.4zM230.4 191.5h3.1M231.9 183.4l-3.4 8"/>
<path d="M231.9 189.9v3.2M231.9 194.6v8.5M233.7 181.8l47.1 20.2M234.5 181.8l1 .3M235 191.5h8.5M236 182.4l1 .4M237.4 183.1a9.6 9.6 0 0 1 2.9 2.9M240.3 196.9a9.7 9.7 0 0 1-2.9 3M240.6 186.5l.5 .9M241.1 195.6l-.5 .9M241.3 187.9l.3 1M241.6 194.1l-.3 1"/>
<path d="M241.7 189.4a10.3 10.3 0 0 1 0 4.1M244.5 191.5h18.9M261.1 189.4h.8l-.4 2.1zM262.1 189.9l20.2 8.7M266.6 189.6l.8 .3-1.2 1.7zM270.8 195.5l.8 .3-1.2 1.7zM273.3 190.6l-4.3 10.2h-2.3M273.3 190.6l-.4 2.1-.8-.3zM277.2 186.9h-2.3l-.7 1.8M277.2 184.4h4.6v5.1h-4.6zM281 195.7l.8 .4-1.2 1.7zM282.2 194l-1.6 3.8"/>
<path d="M91.9 219.8l2.2-.4v.8zM91.9 219.8h53.9M103.5 200.6v2.1M162.1 218.4h3.7v2.8h-3.7zM178.1 219.8h53.8M209.5 212.6h2.4l4 1.8M210.1 207.1h1.7l3.8 1.7M213.8 207.6l1.8 1.2-2.1-.4zM214.2 213.1l1.7 1.3-2.1-.5zM218.2 215.3l2.1 .5-.3 .7zM218.2 215.3l3.9 1.7M220.2 210.7l3.8 1.7"/>
<path d="M220.2 210.7l2.1 .5-.3 .8zM220.5 200.6v2.1M226.9 200.2l1 .4M228.4 200.8l1 .3M229.8 219.4l2.1 .4-2.1 .4zM229.9 201.3l1.8 .2 2.3-.2M231.9 204.1v17.6M235.5 200.8l-1 .3M236.6 200.3l6 11.8M237 200.2l-1 .4M240.7 215.2h7a3.5 3.5 0 0 0-5.1-3.2 3.5 3.5 0 0 0-.4 6 3.5 3.5 0 0 0 5.5-2.5v-.3M279.1 201.3l-2.5 5.6h-1.7"/>
<path d="M279.1 201.3l-.4 2.1-.8-.4zM294.5 265.3h1.2v.7l.3 .2-.1 .6h-.5l-.1 .6h.5l-.3 1a.56 .56 0 0 0 .5 .5 .56 .56 0 0 0 .6-.4l-.2-.2 .3-.9h.4l.1-.6h-.4v-.4l.2-.1a.68 .68 0 0 1 .8 .1 .68 .68 0 0 1 .2 .8 1 1 0 0 1 .1 1 1 1 0 0 1-.9 .6l-.4 .4-.1 .7a.4 .4 0 0 1-.4 .3 .4 .4 0 0 1-.4-.3l-.6-1a.57 .57 0 0 0-.4-.5 .57 .57 0 0 0-.6 .2l-1.2-1.4h1.4zM296.3 266.6h.2l-.4 1.6h-.2z"/>
<circle cx="296.5" cy="266" r=".16"/>
</g>
<path d="M12.6 6.5h406.4v266.7h-406.4z" fill="none" stroke="#000" stroke-width=".71"/>
<path d="M320 263.6v9.6M354.3 263.6v9.6" fill="none" stroke="#000" stroke-width=".51"/>
<g font-size="4.5">
<text x="314.2" y="87.5">SECTION C-C</text>
<text x="318.1" y="92.8">DATUM B</text>
<text x="350.6" y="210.4">SECTION D-D</text>
<text x="354.8" y="215.7">DATUM C</text>
<text x="155.6" y="241.3">VIEW B</text>
<text x="115.2" y="246.7">DATUMS AND ENCAPSULANT ALLOWABLE AREA</text>
</g>
<g font-size="3.9">
<text x="25.9" y="4.6">8</text>
<text x="79.9" y="4.9">7</text>
<text x="133.8" y="4.7">6</text>
<text x="187.9" y="4.6">5</text>
<text x="241.7" y="5">4</text>
<text x="295.9" y="4.6">3</text>
<text x="403.4" y="4.7">1</text>
<text x="4.9" y="36.6">D</text>
<text x="423.4" y="36.8">D</text>
<text x="5.2" y="106.5">C</text>
<text x="423.7" y="106.7">C</text>
<text x="5.1" y="176.1">B</text>
<text x="423.5" y="176.3">B</text>
<text x="4.8" y="245.8">A</text>
<text x="423.3" y="246.1">A</text>
<text x="24.1" y="278.1">8</text>
<text x="79.9" y="278">7</text>
<text x="133.8" y="277.9">6</text>
<text x="187.9" y="277.7">5</text>
<text x="241.7" y="278.1">4</text>
<text x="295.9" y="277.8">3</text>
<text x="349.7" y="278">2</text>
<text x="403.4" y="277.9">1</text>
</g>
<g font-size="3.4">
<text x="343.2" y="5.1">2516726</text>
<text x="366.5" y="5.1">2</text>
<text x="249.3" y="23.4">D</text>
<text x="337.9" y="40.9">B</text>
<text x="74.4" y="51.7">A</text>
<text x="74" y="71.5">F</text>
<text x="49.1" y="81.9">A</text>
<text x="191.4" y="83.7">7</text>
<text x="72.6" y="86.9">B</text>
<text x="274.3" y="85.9">E</text>
<text x="373" y="161.6">C</text>
<text x="278.5" y="188.1">C</text>
</g>
<g font-size="3.3">
<text x="355.7" y="269">D</text>
<text x="389" y="268.1">2516726</text>
</g>
<g font-size="2.9">
<text x="304.3" y="267.4">T</text>
<text x="299.2" y="270.5">I</text>
</g>
<g font-size="2.7">
<text x="298.3" y="38.6">0.5 MIN</text>
<text x="322.2" y="40.7">(Ø )</text>
<text x="325.2" y="40.7">2</text>
<text x="283.2" y="53">1.84 ±0.13</text>
<text x="156.3" y="64.8">28 ±0.28</text>
<text x="135.6" y="68.2">(DATUM B TO CENTER OF DATUM C SLOT)</text>
<text x="150.8" y="73">25.7 MAX</text>
<text x="62.9" y="78.8">2.1 ±0.15</text>
<text x="109.3" y="78.8">2.3 MIN</text>
<text x="158" y="81.3">ENCAPSULANT ALLOWED</text>
<text x="242.3" y="81.2">A2</text>
<text x="158" y="84.6">ON CERAMIC AREA</text>
<text x="319.6" y="96.6">SCALE 16 : 1</text>
<text x="62.8" y="105.1">5.15 ±0.15</text>
<text x="259.6" y="110.7">2.9</text>
<text x="75.7" y="115.2">C</text>
<text x="107.4" y="115.2">C</text>
<text x="68.8" y="133">6</text>
<text x="275.4" y="143.5">23.2° ±1°</text>
<text x="247.2" y="148">12 ±0.12</text>
<text x="258.8" y="155.2">14.9</text>
<text x="68.8" y="159.8">A1</text>
<text x="334.4" y="156.5">0.5 MIN</text>
<text x="345" y="161.1">(1.5)</text>
<text x="65.8" y="168.2">3X</text>
<text x="240.2" y="171.4">D</text>
<text x="322.2" y="173">1.84 ±0.13</text>
<text x="232.6" y="189.2">D</text>
<text x="253.5" y="201.8">1.5 ±0.05</text>
<text x="131.3" y="209.7">WINDOW</text>
<text x="200.7" y="208.1">1 ±0.1</text>
<text x="258.7" y="207.9">0.75 ±0.025</text>
<text x="196.3" y="213.6">0.5 ±0.05</text>
<text x="158.2" y="220.8">2X</text>
<text x="162.4" y="220.8">28</text>
<text x="242.6" y="218">A3</text>
<text x="344.7" y="219.5">(VIEW ROTATED FOR CLARITY)</text>
<text x="145.8" y="224.6">(DATUM B TO A2 AND A3)</text>
<text x="356.3" y="222.8">SCALE 16 : 1</text>
<text x="155.2" y="250.5">SCALE 10 : 1</text>
<text x="415.1" y="268.8">C</text>
<text x="406" y="272.6">2</text>
<text x="415" y="272.6">4</text>
</g>
<g font-size="2.6">
<text x="59.5" y="86.6">⌀2±0.05</text>
<text x="70.1" y="168.2">⌀4</text>
<text x="321.5" y="268.5">B. HASKETT</text>
<text x="341.2" y="268.1">7/17/2019</text>
</g>
<g font-size="2.3">
<text x="306.3" y="267.4">EXAS</text>
<text x="300.4" y="270.5">NSTRUMENTS</text>
</g>
<g font-size="1.8">
<text x="321.3" y="265.6">DRAWN</text>
<text x="343.2" y="265.6">DATE</text>
<text x="354.9" y="265.5">SIZE</text>
<text x="372.8" y="265.5">DWG NO</text>
<text x="414.1" y="265.5">REV</text>
<text x="354.9" y="272.1">SCALE</text>
<text x="398" y="272.2">SHEET</text>
<text x="410" y="272.2">OF</text>
</g>
<text font-size="1.7" x="10.5" y="275.7">INV2013-DLPa</text>
<g font-size="1.6">
<text x="331.2" y="3.3">DWG NO.</text>
<text x="362.8" y="3.3">SH</text>
</g>
<text font-size="1.3" x="304.8" y="271.9">Dallas Texas</text>
</svg>
